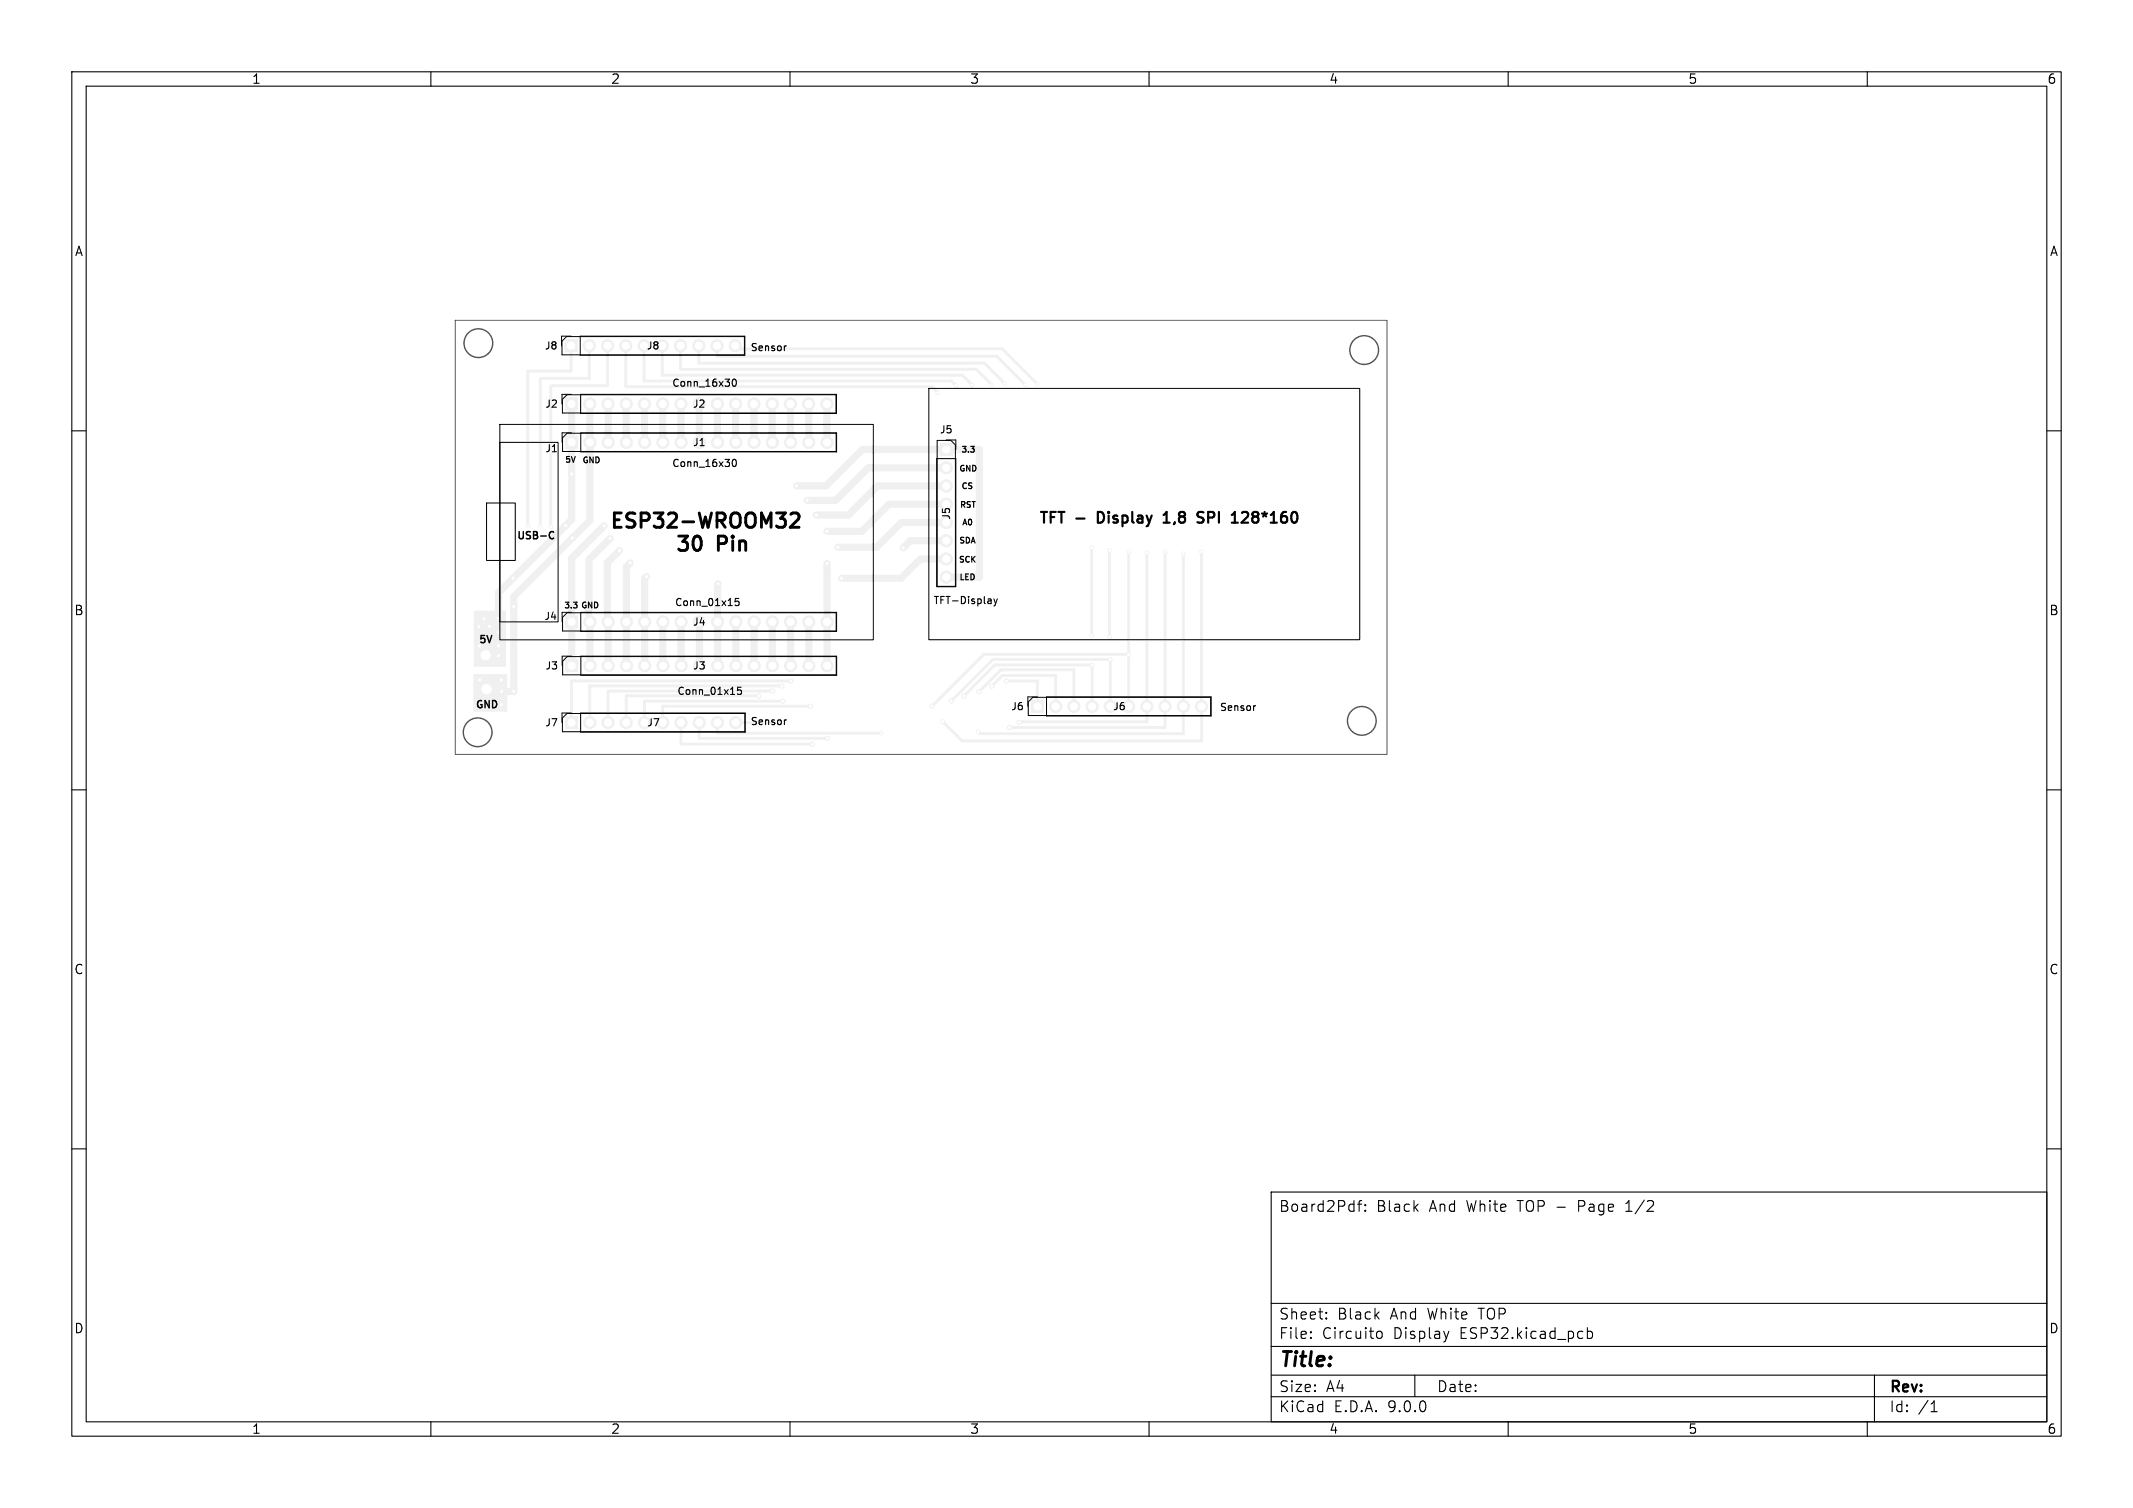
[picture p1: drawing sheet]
<svg xmlns="http://www.w3.org/2000/svg" width="297mm" height="210mm" viewBox="0 0 297 210" stroke-linecap="round" stroke-linejoin="round" font-family="sans-serif">
<g fill="#f0f0f0" stroke="#f0f0f0" stroke-width=".2">
<path d="M66 94h4.5v5h-4.5z"/>
<path d="M66.1 85.2h4.2v7.6h-4.2z"/>
</g>
<g fill="#f0f0f0" stroke="#f0f0f0" stroke-width=".14">
<path d="M78.8 91.9h1.7v1.7h-1.7z"/>
<path d="M78.7 99.8h1.7v1.7h-1.7z"/>
<path d="M143.6 97.5h1.7v1.7h-1.7z"/>
<path d="M78.7 55.4h1.7v1.7h-1.7z"/>
<path d="M130.9 61.8h1.7v1.7h-1.7z"/>
<path d="M78.7 60.8h1.7v1.7h-1.7z"/>
<path d="M78.7 85.8h1.7v1.7h-1.7z"/>
<path d="M78.7 47.3h1.7v1.7h-1.7z"/>
<circle cx="82.1" cy="92.7" r=".85"/>
<circle cx="84.7" cy="92.7" r=".85"/>
<circle cx="87.2" cy="92.7" r=".85"/>
<circle cx="89.8" cy="92.7" r=".85"/>
<circle cx="92.3" cy="92.7" r=".85"/>
<circle cx="94.8" cy="92.7" r=".85"/>
<circle cx="97.4" cy="92.7" r=".85"/>
<circle cx="99.9" cy="92.7" r=".85"/>
<circle cx="102.5" cy="92.7" r=".85"/>
<circle cx="105" cy="92.7" r=".85"/>
<circle cx="107.5" cy="92.7" r=".85"/>
<circle cx="110.1" cy="92.7" r=".85"/>
<circle cx="112.6" cy="92.7" r=".85"/>
<circle cx="115.2" cy="92.7" r=".85"/>
<circle cx="82.1" cy="100.6" r=".85"/>
<circle cx="84.7" cy="100.6" r=".85"/>
<circle cx="87.2" cy="100.6" r=".85"/>
<circle cx="89.7" cy="100.6" r=".85"/>
<circle cx="92.3" cy="100.6" r=".85"/>
<circle cx="94.8" cy="100.6" r=".85"/>
<circle cx="97.4" cy="100.6" r=".85"/>
<circle cx="99.9" cy="100.6" r=".85"/>
<circle cx="102.4" cy="100.6" r=".85"/>
<circle cx="147" cy="98.4" r=".85"/>
<circle cx="149.5" cy="98.4" r=".85"/>
<circle cx="152.1" cy="98.4" r=".85"/>
<circle cx="154.6" cy="98.4" r=".85"/>
<circle cx="157.1" cy="98.4" r=".85"/>
<circle cx="159.7" cy="98.4" r=".85"/>
<circle cx="162.2" cy="98.4" r=".85"/>
<circle cx="164.8" cy="98.4" r=".85"/>
<circle cx="167.3" cy="98.4" r=".85"/>
<circle cx="82.1" cy="56.2" r=".85"/>
<circle cx="84.7" cy="56.2" r=".85"/>
<circle cx="87.2" cy="56.2" r=".85"/>
<circle cx="89.7" cy="56.2" r=".85"/>
<circle cx="92.3" cy="56.2" r=".85"/>
<circle cx="94.8" cy="56.2" r=".85"/>
<circle cx="97.4" cy="56.2" r=".85"/>
<circle cx="99.9" cy="56.2" r=".85"/>
<circle cx="102.4" cy="56.2" r=".85"/>
<circle cx="105" cy="56.2" r=".85"/>
<circle cx="107.5" cy="56.2" r=".85"/>
<circle cx="110.1" cy="56.2" r=".85"/>
<circle cx="112.6" cy="56.2" r=".85"/>
<circle cx="115.1" cy="56.2" r=".85"/>
<circle cx="131.8" cy="65.1" r=".85"/>
<circle cx="131.8" cy="67.7" r=".85"/>
<circle cx="131.8" cy="70.2" r=".85"/>
<circle cx="131.8" cy="72.8" r=".85"/>
<circle cx="131.8" cy="75.3" r=".85"/>
<circle cx="131.8" cy="77.8" r=".85"/>
<circle cx="131.8" cy="80.4" r=".85"/>
<circle cx="82.1" cy="61.6" r=".85"/>
<circle cx="84.7" cy="61.6" r=".85"/>
<circle cx="87.2" cy="61.6" r=".85"/>
<circle cx="89.8" cy="61.6" r=".85"/>
<circle cx="92.3" cy="61.6" r=".85"/>
<circle cx="94.8" cy="61.6" r=".85"/>
<circle cx="97.4" cy="61.6" r=".85"/>
<circle cx="99.9" cy="61.6" r=".85"/>
<circle cx="102.5" cy="61.6" r=".85"/>
<circle cx="105" cy="61.6" r=".85"/>
<circle cx="107.5" cy="61.6" r=".85"/>
<circle cx="110.1" cy="61.6" r=".85"/>
<circle cx="112.6" cy="61.6" r=".85"/>
<circle cx="115.2" cy="61.6" r=".85"/>
<circle cx="82.1" cy="86.6" r=".85"/>
<circle cx="84.7" cy="86.6" r=".85"/>
<circle cx="87.2" cy="86.6" r=".85"/>
<circle cx="89.8" cy="86.6" r=".85"/>
<circle cx="92.3" cy="86.6" r=".85"/>
<circle cx="94.8" cy="86.6" r=".85"/>
<circle cx="97.4" cy="86.6" r=".85"/>
<circle cx="99.9" cy="86.6" r=".85"/>
<circle cx="102.5" cy="86.6" r=".85"/>
<circle cx="105" cy="86.6" r=".85"/>
<circle cx="107.5" cy="86.6" r=".85"/>
<circle cx="110.1" cy="86.6" r=".85"/>
<circle cx="112.6" cy="86.6" r=".85"/>
<circle cx="115.2" cy="86.6" r=".85"/>
<circle cx="82.1" cy="48.1" r=".85"/>
<circle cx="84.6" cy="48.1" r=".85"/>
<circle cx="87.1" cy="48.1" r=".85"/>
<circle cx="89.7" cy="48.1" r=".85"/>
<circle cx="92.2" cy="48.1" r=".85"/>
<circle cx="94.8" cy="48.1" r=".85"/>
<circle cx="97.3" cy="48.1" r=".85"/>
<circle cx="99.8" cy="48.1" r=".85"/>
<circle cx="102.4" cy="48.1" r=".85"/>
<circle cx="69.8" cy="98.1" r=".3"/>
<circle cx="69.8" cy="94.7" r=".3"/>
<circle cx="66.8" cy="94.7" r=".3"/>
<circle cx="69.4" cy="88.1" r=".3"/>
<circle cx="69.4" cy="86.1" r=".3"/>
<circle cx="67.4" cy="86.2" r=".3"/>
<circle cx="69.4" cy="89.9" r=".3"/>
<circle cx="69.4" cy="91.3" r=".3"/>
<circle cx="66.8" cy="90" r=".3"/>
<circle cx="66.7" cy="87.3" r=".3"/>
<circle cx="68.2" cy="87.2" r=".3"/>
<circle cx="69.9" cy="96.3" r=".3"/>
<circle cx="71.5" cy="80.5" r=".25"/>
<circle cx="67.6" cy="91.3" r="1"/>
<circle cx="79.6" cy="66" r=".25"/>
<circle cx="78.8" cy="73.2" r=".25"/>
<circle cx="87.7" cy="78.4" r=".3"/>
<circle cx="115.1" cy="74" r=".3"/>
<circle cx="125.8" cy="76.3" r=".3"/>
<circle cx="115.2" cy="78.5" r=".3"/>
<circle cx="116.7" cy="76.2" r=".3"/>
<circle cx="90" cy="80.3" r=".3"/>
<circle cx="100" cy="81.3" r=".3"/>
<circle cx="117.2" cy="80.5" r=".3"/>
<circle cx="84.1" cy="73.2" r=".3"/>
<circle cx="110.9" cy="67.6" r=".3"/>
<circle cx="86.3" cy="76.7" r=".3"/>
<circle cx="113.7" cy="71.7" r=".3"/>
<circle cx="79.7" cy="74.9" r=".25"/>
<circle cx="71.5" cy="96.3" r=".25"/>
<circle cx="71.5" cy="84.5" r=".25"/>
<circle cx="67.7" cy="96" r="1"/>
<circle cx="112.4" cy="69.7" r=".3"/>
<circle cx="85" cy="75" r=".3"/>
<circle cx="157.2" cy="91.2" r=".25"/>
<circle cx="157.2" cy="76.8" r=".25"/>
<circle cx="129.8" cy="98.3" r=".3"/>
<circle cx="135.4" cy="53.6" r=".25"/>
<circle cx="112.9" cy="98.3" r=".3"/>
<circle cx="75.2" cy="73.3" r=".25"/>
<circle cx="108.9" cy="95.5" r=".3"/>
<circle cx="138.1" cy="95.5" r=".3"/>
<circle cx="110.1" cy="94.8" r=".3"/>
<circle cx="73.5" cy="73.3" r=".25"/>
<circle cx="140.1" cy="94.8" r=".3"/>
<circle cx="167.3" cy="76.8" r=".25"/>
<circle cx="144.4" cy="53.5" r=".25"/>
<circle cx="131.3" cy="100.5" r=".25"/>
<circle cx="122.7" cy="102.1" r=".25"/>
<circle cx="164.8" cy="77.1" r=".25"/>
<circle cx="142.7" cy="53.6" r=".25"/>
<circle cx="136.2" cy="101.9" r=".25"/>
<circle cx="107.6" cy="96.2" r=".3"/>
<circle cx="136.3" cy="96.3" r=".3"/>
<circle cx="76.7" cy="73.4" r=".25"/>
<circle cx="115.2" cy="102.8" r=".3"/>
<circle cx="140.6" cy="101.3" r=".3"/>
<circle cx="162.2" cy="76.9" r=".25"/>
<circle cx="139.9" cy="53.4" r=".25"/>
<circle cx="113.1" cy="103.6" r=".3"/>
<circle cx="159.7" cy="77" r=".25"/>
<circle cx="141.9" cy="100.6" r=".3"/>
<circle cx="138.1" cy="53.6" r=".25"/>
<circle cx="134.2" cy="96.9" r=".3"/>
<circle cx="152" cy="88.5" r=".25"/>
<circle cx="152.1" cy="92.6" r=".25"/>
<circle cx="130.6" cy="54.7" r=".25"/>
<circle cx="105.6" cy="96.9" r=".3"/>
<circle cx="152" cy="76.3" r=".25"/>
<circle cx="132.5" cy="97.6" r=".3"/>
<circle cx="133.1" cy="53.7" r=".25"/>
<circle cx="154.5" cy="76.6" r=".25"/>
<circle cx="154.6" cy="91.8" r=".25"/>
<circle cx="109" cy="97.6" r=".3"/>
<circle cx="154.5" cy="88.7" r=".25"/>
</g>
<g fill="none" stroke="#f0f0f0" stroke-width="1">
<path d="M79.6 56.3v16.1l-10.2 10.2v8.7h-1.5h-.3l1.8-1.8M82.1 56.3v16.2l-10.6 10.6v13.2h-3.5l-.3-.3M84.7 56.3v5.3M87.2 56.3v5.3M89.7 56.3l.1 5.3M92.3 56.3v5.3M94.8 56.3v5.3M97.4 56.3v5.3M99.9 56.3v5.3M102.4 56.3l.1 5.3M105 56.3v5.3M107.5 56.3v5.3"/>
<path d="M110.1 56.3v5.3M112.6 56.3h.1M112.6 56.3v5.3M115.1 56.3l.1 5.3M84.1 73.2l-4.5 4.6v14.9M85 75l-3 2.9v8.6l.1 .1v6.1M86.3 76.7l-1.7 1.7 .1 14.3M87.7 78.4l-.5 .5v13.8M110.9 67.7h4.1l5.1-5.1h16.3v17.8h-4.6M115.2 78.5v14.2M115.2 79.8h.1M131.7 65.2l-10.8-.1-4.5 4.6h-4"/>
<path d="M131.8 70.2h-8l-3.8 3.8h-4.9M131.8 75.3h-5l-1 1M131.8 72.8h-6.3l-3.4 3.4h-5.5M131.8 77.8h-3.6l-2.7 2.7h-8.3M131.8 67.7h-9.6l-4.1 4h-4.5M69.4 87.8l-1.2 1.2M79.6 86.6h.1M82.1 92.7h.1M84.7 92.7h.1M87.2 92.7h.1M89.8 92.7h.1M90 80.3l-.2 .3v12.1"/>
<path d="M92.3 92.7h.1M92.3 86.6v6.1M94.8 86.6v6.1M97.4 86.6v6.1M100 81.3l-.1 .1v11.3M102.5 86.6v6.1M105 86.6v6.1M107.5 86.6v6.1M110.1 86.6v6.1M112.6 86.6v6.1M115.2 92.7h.1"/>
</g>
<g fill="none" stroke="#f0f0f0" stroke-width=".4">
<path d="M79.5 48.1v3.6h-6v21.5M82.1 48.1v4.6l-6.9 .1v20.5M84.6 48.1v5.6h-7.8l-.1 .1v19.6M87.1 48.1v5.8h42.6l.9 .8M89.7 48.1v5h42.8l.6 .6M92.2 48.1v4.2h41.8l1.4 1.3M94.8 48.1v3.3h41.1l2.2 2.2M97.3 48.1v2.5h39.7l2.9 2.8M99.8 48.1v1.5h39l3.9 4M102.4 48.1l.4 .5h36.8l4.8 4.9M134.6 51.4h.1M73.5 73.2v.1"/>
<path d="M152 76.3v12.2M154.5 76.6v12.1M157.1 76.8v21.6M159.7 77v23.5l-17.8 .1M162.2 76.9v24.4h-21.6M164.8 77.1v25.1h-28.3l-.3-.3M167.3 76.8v26.4h-33.4l-2.6-2.7M105.6 96.9h-18.4v3.7M105.8 96.2h.1M107.6 96.2h-22.9v4.4M107.6 96.2h.1M108.9 95.5h-26.8v5.1"/>
<path d="M109 97.6h-19.3v3M110.1 94.8h-30.5v5.8M112.9 98.3h-20.6v2.3M132.4 97.6l5.8-5.8h16.4v6.6M132.4 97.6h.1M135.2 96h.1M135.2 96l3.3-3.4h13.6v5.8M135.2 96l-1 .9M136.3 96.3l3.1-3h10.1v5.1M138.1 95.6l1.5-1.5h7.4v4.3M140.1 94.8h4.3v3.6M157.1 91.1h-20.1l-7.2 7.2"/>
<path d="M167.3 98.4h.1M94.8 100.6v3h18.3M97.4 100.6v2.2h17.8M99.9 100.6v1.5h22.8M102.4 100.6h5.8"/>
</g>
<g fill="#fff" stroke="#fff" stroke-width=".14">
<circle cx="69.8" cy="98.1" r=".15"/>
<circle cx="69.8" cy="94.7" r=".15"/>
<circle cx="66.8" cy="94.7" r=".15"/>
<circle cx="69.4" cy="88.1" r=".15"/>
<circle cx="69.4" cy="86.1" r=".15"/>
<circle cx="67.4" cy="86.2" r=".15"/>
<circle cx="69.4" cy="89.9" r=".15"/>
<circle cx="69.4" cy="91.3" r=".15"/>
<circle cx="66.7" cy="87.3" r=".15"/>
<circle cx="68.2" cy="87.2" r=".15"/>
<circle cx="69.9" cy="96.3" r=".15"/>
<circle cx="71.5" cy="80.5" r=".15"/>
<circle cx="67.6" cy="91.3" r=".65"/>
<circle cx="79.6" cy="66" r=".15"/>
<circle cx="78.8" cy="73.2" r=".15"/>
<circle cx="87.7" cy="78.4" r=".15"/>
<circle cx="115.1" cy="74" r=".15"/>
<circle cx="125.8" cy="76.3" r=".15"/>
<circle cx="115.2" cy="78.5" r=".15"/>
<circle cx="116.6" cy="76.2" r=".15"/>
<circle cx="90" cy="80.3" r=".15"/>
<circle cx="100" cy="81.3" r=".15"/>
<circle cx="117.2" cy="80.5" r=".15"/>
<circle cx="84.1" cy="73.2" r=".15"/>
<circle cx="110.9" cy="67.6" r=".15"/>
<circle cx="86.3" cy="76.7" r=".15"/>
<circle cx="113.6" cy="71.7" r=".15"/>
<circle cx="79.7" cy="74.9" r=".15"/>
<circle cx="71.5" cy="96.3" r=".15"/>
<circle cx="71.5" cy="84.5" r=".15"/>
<circle cx="67.7" cy="96" r=".65"/>
<circle cx="112.4" cy="69.7" r=".15"/>
<circle cx="84.9" cy="75" r=".15"/>
<circle cx="157.1" cy="91.2" r=".15"/>
<circle cx="157.1" cy="76.8" r=".15"/>
<circle cx="129.8" cy="98.3" r=".15"/>
<circle cx="135.4" cy="53.6" r=".15"/>
<circle cx="112.9" cy="98.3" r=".15"/>
<circle cx="75.2" cy="73.3" r=".15"/>
<circle cx="108.9" cy="95.5" r=".15"/>
<circle cx="138.1" cy="95.6" r=".15"/>
<circle cx="110.1" cy="94.8" r=".15"/>
<circle cx="73.5" cy="73.2" r=".15"/>
<circle cx="140.1" cy="94.8" r=".15"/>
<circle cx="167.3" cy="76.8" r=".15"/>
<circle cx="144.4" cy="53.5" r=".15"/>
<circle cx="131.3" cy="100.5" r=".15"/>
<circle cx="122.7" cy="102.1" r=".15"/>
<circle cx="164.8" cy="77.1" r=".15"/>
<circle cx="142.7" cy="53.6" r=".15"/>
<circle cx="136.2" cy="101.9" r=".15"/>
<circle cx="107.6" cy="96.2" r=".15"/>
<circle cx="136.3" cy="96.3" r=".15"/>
<circle cx="76.7" cy="73.4" r=".15"/>
<circle cx="115.2" cy="102.8" r=".15"/>
<circle cx="140.6" cy="101.3" r=".15"/>
<circle cx="162.2" cy="76.9" r=".15"/>
<circle cx="139.9" cy="53.4" r=".15"/>
<circle cx="113.1" cy="103.6" r=".15"/>
<circle cx="159.7" cy="77" r=".15"/>
<circle cx="141.9" cy="100.6" r=".15"/>
<circle cx="138.1" cy="53.6" r=".15"/>
<circle cx="134.2" cy="96.9" r=".15"/>
<circle cx="152" cy="88.5" r=".15"/>
<circle cx="152.1" cy="92.6" r=".15"/>
<circle cx="130.6" cy="54.7" r=".15"/>
<circle cx="105.6" cy="96.9" r=".15"/>
<circle cx="152" cy="76.3" r=".15"/>
<circle cx="132.4" cy="97.6" r=".15"/>
<circle cx="133.1" cy="53.7" r=".15"/>
<circle cx="154.5" cy="76.6" r=".15"/>
<circle cx="154.6" cy="91.8" r=".15"/>
<circle cx="109" cy="97.6" r=".15"/>
<circle cx="154.5" cy="88.7" r=".15"/>
<circle cx="79.6" cy="92.7" r=".5"/>
<circle cx="82.2" cy="92.7" r=".5"/>
<circle cx="84.7" cy="92.7" r=".5"/>
<circle cx="87.2" cy="92.7" r=".5"/>
<circle cx="89.8" cy="92.7" r=".5"/>
<circle cx="92.3" cy="92.7" r=".5"/>
<circle cx="94.9" cy="92.7" r=".5"/>
<circle cx="99.9" cy="92.7" r=".5"/>
<circle cx="102.5" cy="92.7" r=".5"/>
<circle cx="105" cy="92.7" r=".5"/>
<circle cx="107.6" cy="92.7" r=".5"/>
<circle cx="110.1" cy="92.7" r=".5"/>
<circle cx="112.6" cy="92.7" r=".5"/>
<circle cx="115.2" cy="92.7" r=".5"/>
<circle cx="79.6" cy="100.6" r=".5"/>
<circle cx="82.1" cy="100.6" r=".5"/>
<circle cx="84.7" cy="100.6" r=".5"/>
<circle cx="87.2" cy="100.6" r=".5"/>
<circle cx="89.7" cy="100.6" r=".5"/>
<circle cx="92.3" cy="100.6" r=".5"/>
<circle cx="94.8" cy="100.6" r=".5"/>
<circle cx="97.4" cy="100.6" r=".5"/>
<circle cx="99.9" cy="100.6" r=".5"/>
<circle cx="102.4" cy="100.6" r=".5"/>
<circle cx="144.4" cy="98.4" r=".5"/>
<circle cx="147" cy="98.4" r=".5"/>
<circle cx="149.5" cy="98.4" r=".5"/>
<circle cx="152.1" cy="98.4" r=".5"/>
<circle cx="154.6" cy="98.4" r=".5"/>
<circle cx="157.1" cy="98.4" r=".5"/>
<circle cx="159.7" cy="98.4" r=".5"/>
<circle cx="162.2" cy="98.4" r=".5"/>
<circle cx="164.8" cy="98.4" r=".5"/>
<circle cx="167.3" cy="98.4" r=".5"/>
<circle cx="79.6" cy="56.2" r=".5"/>
<circle cx="82.1" cy="56.2" r=".5"/>
<circle cx="84.7" cy="56.2" r=".5"/>
<circle cx="87.2" cy="56.2" r=".5"/>
<circle cx="89.7" cy="56.2" r=".5"/>
<circle cx="92.3" cy="56.2" r=".5"/>
<circle cx="94.8" cy="56.2" r=".5"/>
<circle cx="99.9" cy="56.2" r=".5"/>
<circle cx="102.4" cy="56.2" r=".5"/>
<circle cx="105" cy="56.2" r=".5"/>
<circle cx="107.5" cy="56.2" r=".5"/>
<circle cx="110.1" cy="56.2" r=".5"/>
<circle cx="112.6" cy="56.2" r=".5"/>
<circle cx="115.1" cy="56.2" r=".5"/>
<circle cx="131.8" cy="62.6" r=".5"/>
<circle cx="131.8" cy="65.1" r=".5"/>
<circle cx="131.8" cy="67.7" r=".5"/>
<circle cx="131.8" cy="70.2" r=".5"/>
<circle cx="131.8" cy="72.8" r=".5"/>
<circle cx="131.8" cy="75.3" r=".5"/>
<circle cx="131.8" cy="77.8" r=".5"/>
<circle cx="131.8" cy="80.4" r=".5"/>
<circle cx="79.6" cy="61.6" r=".5"/>
<circle cx="82.1" cy="61.6" r=".5"/>
<circle cx="84.7" cy="61.6" r=".5"/>
<circle cx="87.2" cy="61.6" r=".5"/>
<circle cx="89.8" cy="61.6" r=".5"/>
<circle cx="92.3" cy="61.6" r=".5"/>
<circle cx="94.8" cy="61.6" r=".5"/>
<circle cx="99.9" cy="61.6" r=".5"/>
<circle cx="102.5" cy="61.6" r=".5"/>
<circle cx="105" cy="61.6" r=".5"/>
<circle cx="107.5" cy="61.6" r=".5"/>
<circle cx="110.1" cy="61.6" r=".5"/>
<circle cx="112.6" cy="61.6" r=".5"/>
<circle cx="115.2" cy="61.6" r=".5"/>
<circle cx="79.6" cy="86.6" r=".5"/>
<circle cx="82.1" cy="86.6" r=".5"/>
<circle cx="84.7" cy="86.6" r=".5"/>
<circle cx="87.2" cy="86.6" r=".5"/>
<circle cx="89.8" cy="86.6" r=".5"/>
<circle cx="92.3" cy="86.6" r=".5"/>
<circle cx="94.8" cy="86.6" r=".5"/>
<circle cx="99.9" cy="86.6" r=".5"/>
<circle cx="102.5" cy="86.6" r=".5"/>
<circle cx="105" cy="86.6" r=".5"/>
<circle cx="107.5" cy="86.6" r=".5"/>
<circle cx="110.1" cy="86.6" r=".5"/>
<circle cx="112.6" cy="86.6" r=".5"/>
<circle cx="115.2" cy="86.6" r=".5"/>
<circle cx="79.5" cy="48.1" r=".5"/>
<circle cx="82.1" cy="48.1" r=".5"/>
<circle cx="84.6" cy="48.1" r=".5"/>
<circle cx="87.1" cy="48.1" r=".5"/>
<circle cx="89.7" cy="48.1" r=".5"/>
<circle cx="92.2" cy="48.1" r=".5"/>
<circle cx="94.8" cy="48.1" r=".5"/>
<circle cx="97.3" cy="48.1" r=".5"/>
<circle cx="99.8" cy="48.1" r=".5"/>
<circle cx="102.4" cy="48.1" r=".5"/>
</g>
<g fill="none" stroke="#000" stroke-width=".14">
<path d="M69.6 59.1h52v30h-52zM78.9 46.9h24.7v2.5h-25.4v-1.9zM78.9 55h37.5v2.5h-38.1v-1.9zM79.5 46.8h-1.3v1.3M79.6 54.9h-1.4v1.4M80.8 46.8h22.9v2.7h-22.9zM80.8 54.9h35.7v2.7h-35.7zM129.3 54.1h60v35h-60zM67.7 70.1h4v8h-4zM69.6 61.6h8.1v25h-8.1zM79 60.3h37.4v2.6h-38.1v-1.9zM79.6 60.3h-1.3v1.3"/>
<path d="M80.9 60.3h35.6v2.6h-35.6zM130.4 63.9h2.7v17.8h-2.7zM130.5 61.3h1.9l.6 .7v19.7h-2.5zM131.8 61.3h1.3v1.3M78.3 92.1l.7-.7h37.4v2.6h-38.1zM78.9 99.4h24.8v2.5h-25.4v-1.9zM79 85.3h37.4v2.6h-38.1v-1.9zM79.6 99.3h-1.4v1.3M79.6 85.3h-1.3v1.3M79.6 91.4h-1.3v1.3M80.8 99.3h23v2.7h-23zM80.9 85.3h35.6v2.6h-35.6z"/>
<path d="M80.9 91.4h35.6v2.6h-35.6zM143.2 97.7l.6-.6h24.8v2.6h-25.4zM144.4 97.1h-1.3v1.3M145.7 97.1h22.9v2.6h-22.9z"/>
</g>
<path d="M95.7 74.7l-.6 .7a.54 .54 0 0 1 .6 .4v.5l-.2 .3-.1 .1h-.6l-.3-.2M97 74.7a1.18 1.18 0 0 0-.4 1.6 .49 .49 0 0 0 .5 .4 .49 .49 0 0 0 .4-.4 1.18 1.18 0 0 0-.3-1.6M103 75.3v1.4M103 75.5a.5 .5 0 0 1 .8 .1v1.1M110.1 71.6l.3-.2h.5a.54 .54 0 0 1 .3 .9l-1.2 1.1h1.3" fill="none" stroke="#000" stroke-width=".4"/>
<path d="M153.2 71.3h-.3v1.5h.3M162 72.8h.9M162 71.7l.4-.4v1.5M166.9 71.4l.1-.1 .6 .1M166.9 71.9l.1 .1a.55 .55 0 0 1 .6 .4l-.1 .2-.2 .2-.6-.1M173.5 71.3h-.3l-.3 .1M173.7 71.9l-.8 .9h.9" fill="none" stroke="#000" stroke-width=".3"/>
<path d="M76.7 74.1l.2-.1 .2 .1M77.1 74.9l-.2 .1h-.2" fill="none" stroke="#000" stroke-width=".2"/>
<g fill="none" stroke="#000" stroke-width=".15">
<path d="M10 10h277v190h-277zM12 12h273v186h-273zM60 10v2M110 10v2M160 10v2M210 10v2M260 10v2M102.1 52.9l.1-.1a.53 .53 0 0 1 .3 .5 .53 .53 0 0 1-.3 .5l-.1-.1-.1-.3zM109.5 48.2h-.2M10 60h2M102.1 64.1l.1-.1a.53 .53 0 0 1 .3 .5 .53 .53 0 0 1-.3 .5l-.1-.1-.1-.3zM285 60h2"/>
<path d="M102.9 83.3h-.5l-.1 .5 .2-.1 .3 .1 .1 .1v.3l-.2 .1-.4-.1M103.2 95.7h-.5v.5l.1-.1h.4v.2v.3l-.1 .1-.4-.1M137.9 83.4l.1 .1v.6M138 84l-.1 .1M138 83.6l-.1 .1M138.4 83.4l.2 .7M138.6 84.1l-.2 .3M138.9 83.4l-.3 .7M174.8 98.3h-.2M10 110h2M109.5 100.2l-.2 .1M285 110h2"/>
<path d="M10 160h2M177 166h108v32h-108zM189 167.7h.6M189.6 167.2l-.3 .1-.1 .1v1.3M190.1 168.6h.1l-.1 .1M190.1 168.6h-.1l.1 .1M190.1 167.8v.1M190.1 168.6v.1M190.1 167.8h.1l-.1 .1M190.1 167.8h-.1l.1 .1M226.4 168.7h.8M226.7 167.4l-.3 .2"/>
<path d="M285 160h2M60 198v2M110 198v2M160 198v2M177 194.5h108M177 191.5h108M177 187.5h108M177 181.5h108M182.5 186.3h.1l-.1 .1M182.5 186.3v.1M182.5 185.5v.1M182.5 185.5h.1l-.1 .1"/>
<path d="M184.7 183.6v.1M184.7 183.6h-.1l.1 .1M184.7 182.8v.1M184.7 182.8h-.1l.1 .1M191.8 185.5a.41 .41 0 0 1 .7 .2v.4a.41 .41 0 0 1-.7 .2M197 191.5v3M201.7 185.4l-.3 1M210 198v2M221 185.5l.5-.1 .2 .3v.4l-.1 .2-.1 .1-.5-.1M221 184.9v1.5M260 198v2M261 191.5v6.5"/>
<path d="M268.9 196.6h.8M269 195.5l.3-.4v1.5"/>
</g>
<path d="M63.4 44.6h129.7v60.5h-129.7z" fill="none" stroke="#575757" stroke-width=".14"/>
<g fill="none" stroke="#575757" stroke-width=".2">
<circle cx="66.6" cy="47.8" r="2"/>
<circle cx="190" cy="48.7" r="2"/>
<circle cx="66.5" cy="102" r="2"/>
<circle cx="189.6" cy="100.4" r="2"/>
</g>
<g font-size="2.8">
<text x="84.8" y="73.7">ESP32-WROOM32</text>
<text x="98.8" y="76.9">30</text>
<text x="178" y="190.9">Title:</text>
</g>
<g font-size="2.1">
<text x="144.6" y="73">TFT</text>
<text x="149.9" y="73">-</text>
<text x="153.5" y="73">Display</text>
<text x="163.3" y="73">1,8</text>
<text x="168.6" y="73">SPI</text>
<text x="174" y="73">128*160</text>
<text x="178" y="169">Board2Pdf:</text>
<text x="191.7" y="169">Black</text>
<text x="199.1" y="169">And</text>
<text x="204.4" y="169">White</text>
<text x="211.6" y="169">TOP -</text>
<text x="220.3" y="169">Page</text>
<text x="227.1" y="169">1/2</text>
<text x="178" y="184">Sheet:</text>
<text x="186.2" y="184">Black</text>
<text x="193.7" y="184">And</text>
<text x="199" y="184">White</text>
<text x="206.2" y="184">TOP</text>
<text x="178" y="186.7">File:</text>
<text x="184.1" y="186.7">Circuito</text>
<text x="194.1" y="186.7">Display</text>
<text x="203.5" y="186.7">ESP32.kicad_pcb</text>
<text x="178" y="196.9">KiCad</text>
<text x="178" y="194.1">Size:</text>
<text x="184.7" y="194.1">A4</text>
<text x="185.7" y="196.9">E.D.A.</text>
<text x="193.3" y="196.9">9.0.0</text>
<text x="200" y="194.1">Date:</text>
<text x="263" y="194.3">Rev:</text>
<text x="263" y="196.9">Id:</text>
<text x="267.1" y="196.9">/1</text>
</g>
<g font-size="1.8">
<text x="35" y="11.9">1</text>
<text x="85" y="11.9">2</text>
<text x="135" y="11.9">3</text>
<text x="185" y="11.9">4</text>
<text x="235" y="11.9">5</text>
<text x="285" y="11.9">6</text>
<text x="10.3" y="35.9">A</text>
<text x="285.4" y="35.9">A</text>
<text x="10.3" y="85.9">B</text>
<text x="285.3" y="85.9">B</text>
<text x="10.3" y="135.9">C</text>
<text x="285.3" y="135.9">C</text>
<text x="10.3" y="185.9">D</text>
<text x="285.3" y="185.9">D</text>
<text x="35" y="199.9">1</text>
<text x="85" y="199.9">2</text>
<text x="135" y="199.9">3</text>
<text x="185" y="199.9">4</text>
<text x="235" y="199.9">5</text>
<text x="285" y="199.9">6</text>
</g>
<g font-size="1.4">
<text x="75.8" y="48.9">J8</text>
<text x="90" y="48.9">J8</text>
<text x="104.4" y="49.1">Sensor</text>
<text x="75.8" y="57">J2</text>
<text x="93.5" y="54.1">Conn_16x30</text>
<text x="96.4" y="57">J2</text>
<text x="75.8" y="63.2">J1</text>
<text x="93.5" y="65.2">Conn_16x30</text>
<text x="96.4" y="62.3">J1</text>
<text x="130.8" y="60.6">J5</text>
<text x="71.9" y="75.2">USB-C</text>
<text x="132.5" y="72.5" transform="rotate(-90 132.5 72.5)">J5</text>
<text x="66.6" y="89.6">5V</text>
<text x="75.7" y="86.5">J4</text>
<text x="93.9" y="84.6">Conn_01x15</text>
<text x="96.4" y="87.3">J4</text>
<text x="129.9" y="84.3">TFT-Display</text>
<text x="75.9" y="93.4">J3</text>
<text x="96.4" y="93.4">J3</text>
<text x="66.2" y="98.7">GND</text>
<text x="75.8" y="101.4">J7</text>
<text x="90" y="101.4">J7</text>
<text x="94.2" y="97">Conn_01x15</text>
<text x="104.4" y="101.2">Sensor</text>
<text x="140.7" y="99.1">J6</text>
<text x="154.9" y="99.1">J6</text>
<text x="169.8" y="99.2">Sensor</text>
</g>
<g font-size="1.1">
<text x="78.6" y="64.5">5V</text>
<text x="81" y="64.6">GND</text>
<text x="133.5" y="65.7">GND</text>
<text x="133.8" y="63.1">3.3</text>
<text x="133.6" y="70.8">RST</text>
<text x="133.8" y="68.2">CS</text>
<text x="133.5" y="75.7">SDA</text>
<text x="133.9" y="73.2">A0</text>
<text x="133.5" y="78.4">SCK</text>
<text x="133.5" y="80.8">LED</text>
<text x="78.5" y="84.8">3.3</text>
<text x="80.9" y="84.8">GND</text>
</g>
</svg>
